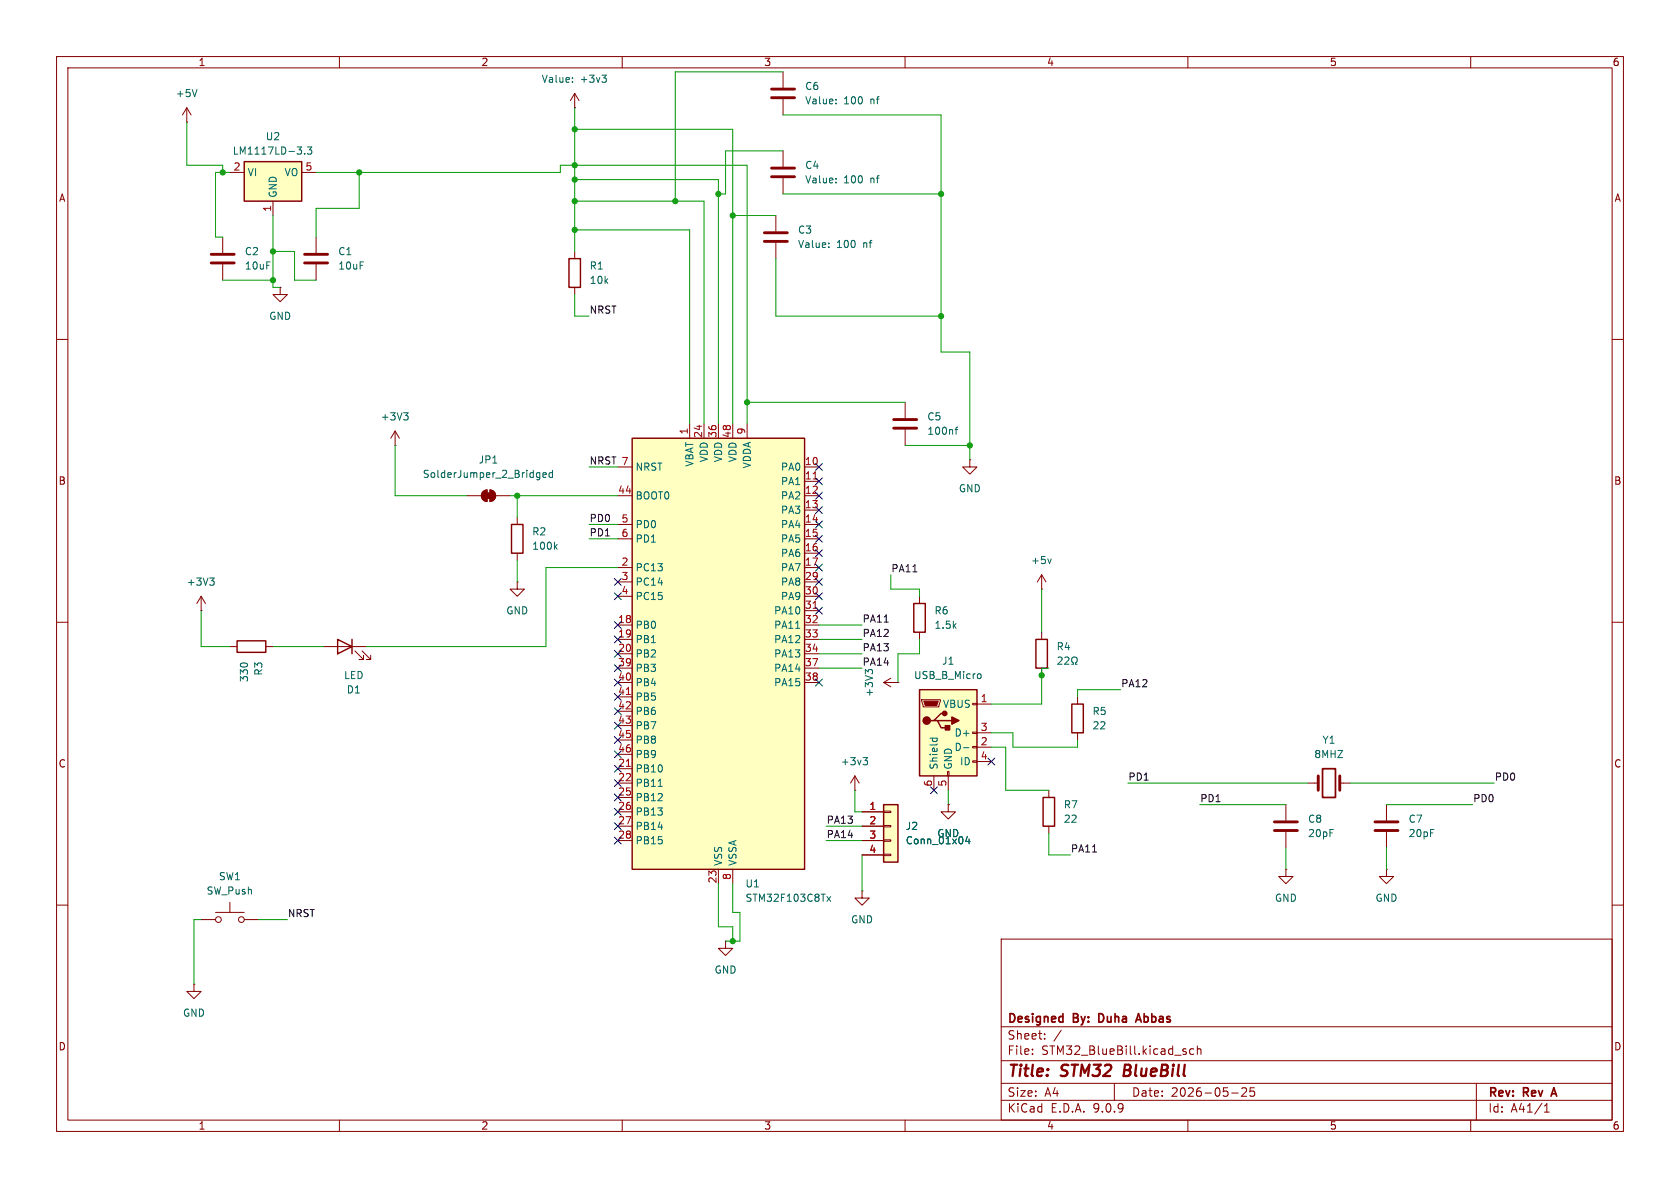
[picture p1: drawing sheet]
<svg xmlns="http://www.w3.org/2000/svg" width="297mm" height="210mm" viewBox="0 0 297 210" stroke-linecap="round" stroke-linejoin="round" font-family="sans-serif">
<g fill="none" stroke="#840000" stroke-width=".18">
<path d="M10 10h277v190h-277zM12 12h273v186h-273zM33 19.1l-.7 1.2M33 19.1l.8 1.2M33 19.1v2.5M60 10v2M101.6 19.1h.1M101.6 16.5l-.8 1.3M101.6 16.5l.8 1.3M101.6 16.5v2.6M110 10v2M138.4 12.7v2.8"/>
<path d="M138.4 17.5v2.8M160 10v2M210 10v2M260 10v2M33 21.6h.1M137.2 38.1v2.8M138.4 26.7v2.8M138.4 31.5v2.8M39.4 41.9v2.8M39.4 46.7v2.8M101.6 44.5v1.2M101.6 50.8v1.3"/>
<path d="M137.2 42.9v2.8M10 60h2M69.8 78.7h.1M69.8 76.2l-.7 1.3M69.8 76.2l.8 1.3M69.8 76.2v2.5M160 71.1v2.8M160 75.9v2.8M285 60h2M82.5 87.6h2.6M85.4 86.9l.7-.3v2a1.02 1.02 0 0 1-.9-.6 1.02 1.02 0 0 1 .2-1.1zM86.6 86.6a1.02 1.02 0 0 1 1 1 1.02 1.02 0 0 1-1 1z"/>
<path d="M87.6 87.6h2.6M91.4 91.4v1.3M91.4 97.8v1.3M10 110h2M35.6 108h.1M35.6 105.4l-.8 1.3M35.6 105.4l.7 1.3M35.6 105.4v2.6M40.6 114.3h1.3M47 114.3h1.3M57.1 114.3h7.7M62.7 115.1l1.6 1.5h-.8h.8v-.8"/>
<path d="M64 115.1l1.5 1.5h-.7h.7v-.8M184.1 104.1h.1M184.1 101.6l-.7 1.3M184.1 101.6l.8 1.3M184.1 101.6v2.5M285 110h2M185.4 139.7v1.3M190.5 123.2v1.3M190.5 129.5v1.3M40.6 159.5v1.8M185.4 146.1v1.2M227.3 142.2v2.8"/>
<path d="M227.3 147.1v2.8M245.1 142.2v2.8M245.1 147.1v2.8M10 160h2M34.3 174v1.3h1.3l-1.3 1.2-1.3-1.2h1.3M34.3 174h.1M35.6 162.6h2.5M38.1 161.3h5.1M43.2 162.6h2.5M177 166h108v32h-108zM285 160h2M60 198v2"/>
<path d="M110 198v2M160 198v2M177 194.5h108M177 191.5h108M177 187.5h108M177 181.5h108M182.5 186.3v.1M182.5 185.5v.1M184.7 183.6v.1M184.7 182.8v.1M187.6 182.1l-1.3 2M197 191.5v3"/>
<path d="M209.3 185.9l.4 .1v.2l-.2 .2h-.3M209.3 185.4l.4 .1M210 198v2M211 185.5l-.4-.1-.3 .3v.4l.2 .2h.5M211.7 185.5l.2-.1 .3 .1 .1 .9M211.7 184.9v1.5M217.7 193.2h1.2M219.5 192.4l.6-.1 .2 .1 .1 .3-.9 1.1h.9M221.7 192.3h-.7v.7l.2-.1h.5l.1 .3-.1 .5-.2 .1-.5-.1M260 198v2M261 191.5v6.5M273 196.6h.9"/>
<path d="M273 195.5l.5-.4v1.5"/>
<circle cx="38.6" cy="162.6" r=".51"/>
<circle cx="42.7" cy="162.6" r=".51"/>
</g>
<path d="M194.6 179.2h-.3v1.5h.3M200.8 180.7l.5-1.5 .5 1.5M200.9 180.3h.7M274.3 193.4h.8M274.7 192.3l-.5 1.5" fill="none" stroke="#840000" stroke-width=".3"/>
<path d="M198.9 188.2l-.3 2h.8" fill="none" stroke="#840000" stroke-width=".4"/>
<g fill="none" stroke="#006464" stroke-width=".18">
<path d="M34.8 15.8l-.4 1.3M101.2 14.4v.1M101.2 13.8v.1M106.4 13.3h.8l-.4 .5M107 13.8l.2 .2v.3l-.2 .2M147.8 17.6v.1M147.8 18.2v.2M147.8 32.2v.1M147.8 31.5v.2M146.5 43.6v.2M146.5 43v.1M71.4 73h.7l-.4 .5"/>
<path d="M71.9 73.5l.2 .2v.3l-.2 .2M168.8 75.9h.5M169.3 75.5l-.3 .2v1.1M95.1 83.6h.3M95.4 83.6v1l-.2 .2M95.4 84.3l-.3 .1M96 84l.6-.1-.1-.3h-.3l-.2 .1v.6h.5M97.7 83.6h-.4l-.2 .2 .1 .5h.5M97.7 83.1v1.3M98.1 96.6l.4 .5M98.5 96.3l-.5 .4M185.8 98.8l-.3 .8"/>
<path d="M37.1 102.2h.8l-.5 .5M37.6 102.7l.3 .2v.3l-.3 .2"/>
</g>
<g fill="none" stroke="#840000" stroke-width=".51">
<path d="M136.4 15.7h4.1M136.4 17.3h4.1M136.4 29.7h4.1M136.4 31.2h4.1M37.3 45h4.1M37.3 46.5h4.1M135.1 41.1h4.1M135.1 42.7h4.1M158 74.2h4.1M158 75.7h4.1M225.3 145.3h4.1M225.3 146.8h4.1"/>
<path d="M243.1 145.3h4M243.1 146.8h4"/>
</g>
<path d="M100.6 45.7h2v5.1h-2zM90.4 92.7h2.1v5.1h-2.1zM41.9 113.3h5.1v2h-5.1zM59.7 113l2.5 1.3-2.5 1.3zM62.2 113v2.6M189.5 124.5h2v5h-2zM184.4 141h2v5.1h-2z" fill="none" stroke="#840000" stroke-width=".25"/>
<g fill="#840000" stroke="#840000" stroke-width=".18">
<path d="M85.9 87.1h1v1h-1z"/>
<path d="M85.4 86.9l.7-.3v2a1.02 1.02 0 0 1-.9-.6 1.02 1.02 0 0 1 .2-1.1z"/>
<path d="M86.6 86.6a1.02 1.02 0 0 1 1 1 1.02 1.02 0 0 1-1 1z"/>
</g>
<path d="M43.2 28.6h10.1v7h-10.1z" fill="#ffffc2"/>
<path d="M43.2 28.6h10.1v7h-10.1z" fill="none" stroke="#840000" stroke-width=".25"/>
<path d="M40.6 30.5h2.6M48.3 35.6v2.5M53.3 30.5h2.6M231.1 138.4h1.9M236.9 138.4h1.9" fill="none" stroke="#840000" stroke-width=".18"/>
<path d="M53.9 27.1v.1M54.3 26h.8l-.4 .5 .4 .1v.5l-.2 .1-.6-.1" fill="none" stroke="#006464" stroke-width=".18"/>
<path d="M233 137.2v2.5M236.9 137.2v2.5" fill="none" stroke="#840000" stroke-width=".51"/>
<path d="M233.8 135.9h2.3v5.1h-2.3z" fill="none" stroke="#840000" stroke-width=".3"/>
<path d="M111.8 77.5h30.4v76.2h-30.4z" fill="#ffffc2"/>
<path d="M111.8 77.5h30.4v76.2h-30.4zM161.5 106.7h2.1v5.1h-2.1zM183.1 113h2.1v5.1h-2.1z" fill="none" stroke="#840000" stroke-width=".25"/>
<g fill="none" stroke="#840000" stroke-width=".18">
<path d="M121.9 74.9v2.6M124.5 74.9v2.6M127 74.9v2.6M129.5 74.9v2.6M132.1 74.9v2.6M109.2 82.6h2.6M109.2 87.6h2.6M109.2 92.7h2.6M109.2 95.3h2.6M142.2 82.6h2.6M142.2 87.6h2.6M142.2 92.7h2.6"/>
<path d="M142.2 95.3h2.6M142.2 85.1h2.6M142.2 90.2h2.6M142.2 97.8h2.6M91.4 102.9v1.2h1.3l-1.3 1.3-1.2-1.3h1.2M91.4 102.9h.1M109.2 100.3h2.6M109.2 102.9h2.6M109.2 105.4h2.6M109.2 110.5h2.6M109.2 113h2.6M109.2 115.6h2.6"/>
<path d="M109.2 118.1h2.6M142.2 100.3h2.6M142.2 102.9h2.6M142.2 105.4h2.6M142.2 110.5h2.6M142.2 113h2.6M142.2 115.6h2.6M142.2 118.1h2.6M142.2 108h2.6M157.5 119.9l-1.3 .8M162.6 105.4v1.3M162.6 111.8v1.2"/>
<path d="M184.1 111.8v1.2M184.1 118.1v1.3M109.2 120.7h2.6M109.2 123.2h2.6M109.2 125.7h2.6M109.2 128.3h2.6M109.2 130.8h2.6M109.2 133.4h2.6M109.2 135.9h2.6M109.2 138.4h2.6M142.2 120.7h2.6M151.1 139.7h.1"/>
<path d="M151.1 137.2l-.7 1.2M151.1 137.2l.8 1.2M151.1 137.2v2.5M156.2 120.7h2.5M156.2 120.7l1.3 .7M158.7 120.7h.1M109.2 141h2.6M109.2 143.5h2.6M109.2 146.1h2.6M109.2 148.6h2.6M127 153.7v2.5M129.5 153.7v2.5"/>
<path d="M227.3 153.7v1.2h1.3l-1.3 1.3-1.2-1.3h1.2M227.3 153.7h.1M245.1 153.7v1.2h1.3l-1.3 1.3-1.3-1.3h1.3M245.1 153.7h.1"/>
</g>
<path d="M143.8 84.7h.7M143.8 107.5h.7M110.7 122.8h.8M110.7 135.5h.8" fill="none" stroke="#a90000" stroke-width=".18"/>
<path d="M140.7 111.1h.7M153.5 118.8l-.5-.4v.7M153.7 118.4l-.2 .2M154 118.4l.2 .2M187 116.3l.5-.2 .3 .4-.8 .9h.8M188.3 116.3l.4-.2 .3 .4-.8 .9h.8M189.5 117.4h.3v-.2a.54 .54 0 0 1-.3-.8 .54 .54 0 0 1 .7-.2 .58 .58 0 0 1-.1 1v.2h.3M116.4 139h.7M152.6 133.9h.8l-.5 .5 .4 .1 .1 .5-.3 .2h-.3M146.2 158.5l.7 .8M146.9 158.5l-.7 .8" fill="none" stroke="#006464" stroke-width=".18"/>
<path d="M162.6 121.9h10.1v15.3h-10.1z" fill="#ffffc2"/>
<path d="M162.6 121.9h10.1v15.3h-10.1zM165.1 127.4h.6l.7 1.3h1.2M165.7 127.4h2.6M167 126.1h-.6l-1.3 1.3h-.6" fill="none" stroke="#840000" stroke-width=".25"/>
<g fill="none" stroke="#840000" stroke-width=".18">
<path d="M162.9 123.7h3.3v.3l-.2 1h-2.8zM165.1 137.2v2.5M167.5 136.4h.3v.8h-.3zM167.6 137.2v2.5M172 124.3h.7v.3h-.7zM172 129.4h.7v.3h-.7zM172 132h.7v.2h-.7zM172 134.5h.7v.2h-.7zM172.7 124.5h2.6M172.7 129.5h2.6M172.7 132.1h2.6M172.7 134.6h2.6"/>
<path d="M152.4 157.5v1.3h1.3l-1.3 1.2-1.3-1.2h1.3M152.4 157.5h.1M128.3 166.4v1.2h1.2l-1.2 1.3-1.3-1.3h1.3M128.3 166.4h.1"/>
</g>
<path d="M163.3 124h2.6l-.3 .7h-2z" fill="#840000" stroke="#840000" stroke-width=".18"/>
<g fill="#840000" stroke="#840000" stroke-width=".25">
<path d="M167.1 128.3h.8v.7h-.8z"/>
<path d="M168.3 126.7l1.2 .7-1.2 .6z"/>
<circle cx="163.8" cy="127.4" r=".63"/>
<circle cx="167" cy="126.1" r=".38"/>
</g>
<path d="M173 119.1l.3 .1 .1 .2v.4l-.4 .2M164.4 130.5h1.3M164.9 130.5l-.1 .3M165.6 130.5l.1 .3M170.3 132.2h1" fill="none" stroke="#006464" stroke-width=".18"/>
<path d="M156.2 142.2h2.5v10.2h-2.5z" fill="#ffffc2"/>
<path d="M156.2 142.2h2.5v10.2h-2.5z" fill="none" stroke="#840000" stroke-width=".25"/>
<g fill="none" stroke="#840000" stroke-width=".18">
<path d="M49.5 50.8v1.3h1.3l-1.3 1.2-1.2-1.2h1.2M49.5 50.8h.1M55.9 41.9v2.8M55.9 46.7v2.8M171.4 81.3v1.3h1.3l-1.3 1.2-1.2-1.2h1.2M171.4 81.3h.1M152.4 143.5h3.8M152.4 146.1h3.8M152.4 148.6h3.8M152.4 151.1h3.8M156.2 143.4h1.3v.2h-1.3zM156.2 145.9h1.3v.3h-1.3z"/>
<path d="M156.2 148.5h1.3v.2h-1.3zM156.2 151h1.3v.3h-1.3zM167.6 142.2v1.3h1.3l-1.3 1.3-1.2-1.3h1.2M167.6 142.2h.1"/>
</g>
<path d="M171 147.8l-.3 .9h.8M171.3 148.3v.9" fill="none" stroke="#006464" stroke-width=".18"/>
<path d="M53.8 45h4.1M53.8 46.5h4.1" fill="none" stroke="#840000" stroke-width=".51"/>
<path d="M156.3 110h.7M161.4 101.1h.7M193.1 150.6h.8" fill="none" stroke="#0f0f0f" stroke-width=".18"/>
<g fill="none" stroke="#009600" stroke-width=".18">
<path d="M101.6 19.1v25.4M138.4 12.7h-19v22.9M33 21.6v7.6h6.4v1.3M40.6 30.5h-2.5v11.4h1.3M48.3 38.1v12.7h1.2M55.9 30.5h43.2v-1.3h33v45.7M63.5 30.5v6.3h-7.6v5.1M101.6 35.6h22.9v39.3M101.6 22.9h27.9v52M101.6 31.8h25.4v43.1M129.5 38.1h7.7M138.4 20.3h28v41.9h5v19.1"/>
<path d="M138.4 26.7h-10.1v7.6h-1.3M138.4 34.3h28M39.4 49.5h8.9M48.3 44.5h3.8v5h3.8M101.6 52.1v3.8h2.5M101.6 40.6h20.3v34.3M137.2 45.7v10.2h29.2M69.8 78.7v8.9h12.7M132.1 71.1h27.9M160 78.7h11.4M90.2 87.6h19M91.4 87.6v3.8"/>
<path d="M91.4 99.1v3.8M104.1 82.6h5.1M104.1 95.3h5.1M104.1 92.7h5.1M35.6 108v6.3h5M48.3 114.3h8.8M109.2 100.3h-12.7v14h-31.7M144.8 118.1h7.6M144.8 115.6h7.6M144.8 113h7.6M144.8 110.5h7.6M157.5 101.6v2.5h5.1v1.3"/>
<path d="M162.6 113v2.6h-3.9v5.1M184.1 104.1v7.7M185.4 118.1h-1.3v6.4h-8.8M151.1 139.7v3.8h1.3M167.6 139.7v2.5M175.3 132.1h2.5v7.6h7.6M175.3 129.5h3.8v2.6h11.4v-1.3M198.1 121.9h-7.6v1.3M199.4 138.4h31.7M238.8 138.4h25.4M127 156.2v7.6h2.5v2.6M129.5 156.2v5.1h1.3v5.1h-2.5"/>
<path d="M146 146.1h6.4M146 148.6h6.4M152.4 151.1v6.4M185.4 147.3v3.8h3.8M212.1 142.2h15.2M227.3 149.9v3.8M245.1 142.2h15.2M245.1 149.9v3.8M35.6 162.6h-1.3v11.4M45.7 162.6h5.1"/>
</g>
<g fill="none" stroke="#000084" stroke-width=".18">
<path d="M144.2 99.7l1.2 1.2M144.2 97.2l1.2 1.2M144.2 94.6l1.2 1.3M144.2 87l1.2 1.2M144.2 81.9l1.2 1.3M144.2 92.1l1.2 1.2M144.2 89.6l1.2 1.2M144.2 84.5l1.2 1.2M145.4 99.7l-1.2 1.2M145.4 97.2l-1.2 1.2M145.4 94.6l-1.2 1.3M145.4 87l-1.2 1.2"/>
<path d="M145.4 81.9l-1.2 1.3M145.4 92.1l-1.2 1.2M145.4 89.6l-1.2 1.2M145.4 84.5l-1.2 1.2M108.6 112.4l1.2 1.2M108.6 115l1.2 1.2M108.6 117.5l1.2 1.2M108.6 104.8l1.2 1.2M108.6 102.3l1.2 1.2M108.6 109.9l1.2 1.2M109.8 117.5l-1.2 1.2M109.8 112.4l-1.2 1.2"/>
<path d="M109.8 115l-1.2 1.2M109.8 104.8l-1.2 1.2M109.8 102.3l-1.2 1.2M109.8 109.9l-1.2 1.2M144.2 107.3l1.2 1.3M144.2 102.3l1.2 1.2M144.2 104.8l1.2 1.2M145.4 107.3l-1.2 1.3M145.4 102.3l-1.2 1.2M145.4 104.8l-1.2 1.2M108.6 137.8l1.2 1.2M108.6 130.2l1.2 1.2"/>
<path d="M108.6 127.7l1.2 1.2M108.6 122.6l1.2 1.2M108.6 120l1.2 1.3M108.6 132.7l1.2 1.3M108.6 125.1l1.2 1.2M108.6 135.3l1.2 1.2M109.8 137.8l-1.2 1.2M109.8 132.7l-1.2 1.3M109.8 130.2l-1.2 1.2M109.8 127.7l-1.2 1.2M109.8 125.1l-1.2 1.2M109.8 122.6l-1.2 1.2"/>
<path d="M109.8 120l-1.2 1.3M109.8 135.3l-1.2 1.2M144.2 120l1.2 1.3M145.4 120l-1.2 1.3M164.5 139.1l1.2 1.2M165.7 139.1l-1.2 1.2M174.7 134l1.2 1.2M175.9 134l-1.2 1.2M108.6 148l1.2 1.2M108.6 140.4l1.2 1.2M108.6 142.9l1.2 1.2M108.6 145.4l1.2 1.3"/>
<path d="M109.8 148l-1.2 1.2M109.8 140.4l-1.2 1.2M109.8 142.9l-1.2 1.2M109.8 145.4l-1.2 1.3"/>
</g>
<g fill="#009600" stroke="#009600" stroke-width=".18">
<circle cx="101.6" cy="29.2" r=".46"/>
<circle cx="101.6" cy="22.9" r=".46"/>
<circle cx="101.6" cy="31.8" r=".46"/>
<circle cx="63.5" cy="30.5" r=".46"/>
<circle cx="119.4" cy="35.6" r=".46"/>
<circle cx="101.6" cy="40.6" r=".46"/>
<circle cx="184.1" cy="119.4" r=".46"/>
<circle cx="91.4" cy="87.6" r=".46"/>
<circle cx="39.4" cy="30.5" r=".46"/>
<circle cx="48.3" cy="49.5" r=".46"/>
<circle cx="48.3" cy="44.5" r=".46"/>
<circle cx="132.1" cy="71.1" r=".46"/>
<circle cx="171.4" cy="78.7" r=".46"/>
<circle cx="129.5" cy="38.1" r=".46"/>
<circle cx="166.4" cy="34.3" r=".46"/>
<circle cx="127" cy="34.3" r=".46"/>
<circle cx="101.6" cy="35.6" r=".46"/>
<circle cx="166.4" cy="55.9" r=".46"/>
<circle cx="129.5" cy="166.4" r=".46"/>
</g>
<g font-size="2.8" fill="#840000">
<text x="178" y="190.9">Title:</text>
<text x="187.7" y="190.9">STM32</text>
<text x="199.5" y="190.9">BlueBill</text>
</g>
<g font-size="2.1" fill="#840000">
<text x="178" y="184">Sheet:</text>
<text x="178" y="181.2">Designed</text>
<text x="189.8" y="181.2">By:</text>
<text x="194.9" y="181.2">Duha</text>
<text x="202.2" y="181.2">Abbas</text>
<text x="178" y="186.7">File:</text>
<text x="184.1" y="186.7">STM32_BlueBill.kicad_sch</text>
<text x="178" y="196.9">KiCad</text>
<text x="178" y="194.1">Size:</text>
<text x="184.7" y="194.1">A4</text>
<text x="185.7" y="196.9">E.D.A.</text>
<text x="193.3" y="196.9">9.0.9</text>
<text x="200" y="194.1">Date:</text>
<text x="207" y="194.1">2026-05-25</text>
<text x="263" y="194.3">Rev:</text>
<text x="263" y="196.9">Id:</text>
<text x="267.1" y="196.9">A41/1</text>
<text x="269.4" y="194.3">Rev</text>
<text x="275.1" y="194.3">A</text>
</g>
<g font-size="1.8" fill="#840000">
<text x="35" y="11.9">1</text>
<text x="85" y="11.9">2</text>
<text x="135" y="11.9">3</text>
<text x="185" y="11.9">4</text>
<text x="235" y="11.9">5</text>
<text x="285" y="11.9">6</text>
<text x="10.3" y="35.9">A</text>
<text x="285.3" y="35.9">A</text>
<text x="10.3" y="85.9">B</text>
<text x="285.3" y="85.9">B</text>
<text x="10.3" y="135.9">C</text>
<text x="285.3" y="135.9">C</text>
<text x="10.3" y="185.9">D</text>
<text x="285.3" y="185.9">D</text>
<text x="35" y="199.9">1</text>
<text x="85" y="199.9">2</text>
<text x="135" y="199.9">3</text>
<text x="185" y="199.9">4</text>
<text x="235" y="199.9">5</text>
<text x="285" y="199.9">6</text>
</g>
<g font-size="1.8" fill="#006464">
<text x="31" y="17.4">+5V</text>
<text x="95.7" y="14.8">Value:</text>
<text x="102.6" y="14.8">+3v3</text>
<text x="142.2" y="16.1">C6</text>
<text x="142.2" y="18.6">Value:</text>
<text x="149.2" y="18.6">100</text>
<text x="154" y="18.6">nf</text>
<text x="41.1" y="27.5">LM1117LD-3.3</text>
<text x="46.9" y="25">U2</text>
<text x="43.7" y="31.3">VI</text>
<text x="49.1" y="35.1" transform="rotate(-90 49.1 35.1)">GND</text>
<text x="50.2" y="31.3">VO</text>
<text x="142.2" y="30.1">C4</text>
<text x="142.2" y="32.6">Value:</text>
<text x="149.2" y="32.6">100</text>
<text x="154" y="32.6">nf</text>
<text x="141" y="41.5">C3</text>
<text x="43.2" y="45.3">C2</text>
<text x="43.2" y="47.9">10uF</text>
<text x="59.7" y="45.3">C1</text>
<text x="59.7" y="47.9">10uF</text>
<text x="104.1" y="47.9">R1</text>
<text x="141" y="44">Value:</text>
<text x="147.9" y="44">100</text>
<text x="152.7" y="44">nf</text>
<text x="104.1" y="50.4">10k</text>
<text x="47.5" y="56.7">GND</text>
<text x="67.2" y="74.5">+3V3</text>
<text x="163.8" y="74.5">C5</text>
<text x="163.8" y="77.1">100nf</text>
<text x="84.5" y="82.1">JP1</text>
<text x="112.3" y="83.4">NRST</text>
<text x="122.8" y="82.6" transform="rotate(-90 122.8 82.6)">VBAT</text>
<text x="125.3" y="81.8" transform="rotate(-90 125.3 81.8)">VDD</text>
<text x="127.9" y="81.8" transform="rotate(-90 127.9 81.8)">VDD</text>
<text x="130.4" y="81.8" transform="rotate(-90 130.4 81.8)">VDD</text>
<text x="132.9" y="82.9" transform="rotate(-90 132.9 82.9)">VDDA</text>
<text x="138" y="83.4">PA0</text>
<text x="74.6" y="84.7">SolderJumper_2_Bridged</text>
<text x="112.3" y="88.5">BOOT0</text>
<text x="138" y="86">PA1</text>
<text x="138" y="88.5">PA2</text>
<text x="169.4" y="87.2">GND</text>
<text x="94" y="94.8">R2</text>
<text x="112.3" y="93.6">PD0</text>
<text x="138" y="91">PA3</text>
<text x="138" y="93.6">PA4</text>
<text x="94" y="97.4">100k</text>
<text x="112.3" y="96.1">PD1</text>
<text x="112.3" y="101.2">PC13</text>
<text x="138" y="96.1">PA5</text>
<text x="138" y="98.7">PA6</text>
<text x="138" y="101.2">PA7</text>
<text x="182.2" y="99.9">+5v</text>
<text x="32.9" y="103.7">+3V3</text>
<text x="112.3" y="103.7">PC14</text>
<text x="112.3" y="106.3">PC15</text>
<text x="138" y="103.7">PA8</text>
<text x="138" y="106.3">PA9</text>
<text x="89.4" y="108.8">GND</text>
<text x="112.3" y="111.4">PB0</text>
<text x="112.3" y="113.9">PB1</text>
<text x="136.8" y="108.8">PA10</text>
<text x="136.8" y="111.4">PA11</text>
<text x="136.8" y="113.9">PA12</text>
<text x="165.1" y="108.8">R6</text>
<text x="165.1" y="111.4">1.5k</text>
<text x="46.6" y="119.5" transform="rotate(-90 46.6 119.5)">R3</text>
<text x="112.3" y="116.4">PB2</text>
<text x="112.3" y="119">PB3</text>
<text x="136.8" y="116.4">PA13</text>
<text x="136.8" y="119">PA14</text>
<text x="166.4" y="117.7">J1</text>
<text x="186.7" y="115.2">R4</text>
<text x="44" y="120.7" transform="rotate(-90 44 120.7)">330</text>
<text x="60.7" y="120.2">LED</text>
<text x="61.2" y="122.8">D1</text>
<text x="112.3" y="121.5">PB4</text>
<text x="112.3" y="124.1">PB5</text>
<text x="136.8" y="121.5">PA15</text>
<text x="154.5" y="123.3" transform="rotate(-90 154.5 123.3)">+3V3</text>
<text x="161.5" y="120.2">USB_B_Micro</text>
<text x="166.6" y="125.3">VBUS</text>
<text x="112.3" y="126.6">PB6</text>
<text x="112.3" y="129.1">PB7</text>
<text x="112.3" y="131.7">PB8</text>
<text x="168.7" y="130.4">D+</text>
<text x="193" y="126.6">R5</text>
<text x="193" y="129.1">22</text>
<text x="233.7" y="131.7">Y1</text>
<text x="112.3" y="134.2">PB9</text>
<text x="112.3" y="136.8">PB10</text>
<text x="148.5" y="135.5">+3v3</text>
<text x="166" y="136.1" transform="rotate(-90 166 136.1)">Shield</text>
<text x="168.5" y="136.1" transform="rotate(-90 168.5 136.1)">GND</text>
<text x="168.7" y="132.9">D-</text>
<text x="169.6" y="135.5">ID</text>
<text x="232.2" y="134.2">8MHZ</text>
<text x="112.3" y="139.3">PB11</text>
<text x="112.3" y="141.8">PB12</text>
<text x="188" y="143.1">R7</text>
<text x="112.3" y="144.4">PB13</text>
<text x="112.3" y="146.9">PB14</text>
<text x="112.3" y="149.5">PB15</text>
<text x="160" y="146.9">J2</text>
<text x="160" y="149.5">Conn_01x04</text>
<text x="165.6" y="148.2">GND</text>
<text x="188" y="145.6">22</text>
<text x="231.1" y="145.6">C8</text>
<text x="231.1" y="148.2">20pF</text>
<text x="248.9" y="145.6">C7</text>
<text x="248.9" y="148.2">20pF</text>
<text x="38.6" y="155.8">SW1</text>
<text x="127.9" y="153.2" transform="rotate(-90 127.9 153.2)">VSS</text>
<text x="130.4" y="153.2" transform="rotate(-90 130.4 153.2)">VSSA</text>
<text x="36.4" y="158.3">SW_Push</text>
<text x="131.7" y="157.1">U1</text>
<text x="131.7" y="159.6">STM32F103C8Tx</text>
<text x="225.3" y="159.6">GND</text>
<text x="243.1" y="159.6">GND</text>
<text x="150.4" y="163.4">GND</text>
<text x="126.2" y="172.3">GND</text>
<text x="32.3" y="179.9">GND</text>
</g>
<g font-size="1.8" fill="#a90000">
<text x="41.2" y="30.2">2</text>
<text x="53.9" y="30.2">5</text>
<text x="48" y="37.5" transform="rotate(-90 48 37.5)">1</text>
<text x="121.7" y="76.9" transform="rotate(-90 121.7 76.9)">1</text>
<text x="124.2" y="77.5" transform="rotate(-90 124.2 77.5)">24</text>
<text x="126.7" y="77.5" transform="rotate(-90 126.7 77.5)">36</text>
<text x="129.3" y="77.5" transform="rotate(-90 129.3 77.5)">48</text>
<text x="131.8" y="76.9" transform="rotate(-90 131.8 76.9)">9</text>
<text x="142.2" y="82.3">10</text>
<text x="109.2" y="87.4">44</text>
<text x="142.2" y="84.8">11</text>
<text x="142.2" y="87.4">12</text>
<text x="142.2" y="89.9">13</text>
<text x="109.8" y="92.5">5</text>
<text x="109.8" y="95">6</text>
<text x="142.2" y="92.5">14</text>
<text x="142.2" y="95">15</text>
<text x="109.8" y="100.1">2</text>
<text x="142.2" y="97.5">16</text>
<text x="142.2" y="100.1">17</text>
<text x="109.8" y="102.6">3</text>
<text x="109.8" y="105.2">4</text>
<text x="142.2" y="102.6">29</text>
<text x="142.2" y="105.2">30</text>
<text x="142.2" y="107.7">31</text>
<text x="109.2" y="110.2">18</text>
<text x="109.2" y="112.8">19</text>
<text x="142.2" y="110.2">32</text>
<text x="142.2" y="112.8">33</text>
<text x="109.2" y="115.3">20</text>
<text x="109.2" y="117.9">39</text>
<text x="142.2" y="115.3">34</text>
<text x="142.2" y="117.9">37</text>
<text x="109.2" y="120.4">40</text>
<text x="109.2" y="122.9">41</text>
<text x="109.2" y="125.5">42</text>
<text x="142.2" y="120.4">38</text>
<text x="173.3" y="124.2">1</text>
<text x="109.2" y="128">43</text>
<text x="109.2" y="130.6">45</text>
<text x="173.3" y="129.3">3</text>
<text x="173.3" y="131.8">2</text>
<text x="109.2" y="133.1">46</text>
<text x="109.2" y="135.6">21</text>
<text x="173.3" y="134.4">4</text>
<text x="109.2" y="138.2">22</text>
<text x="109.2" y="140.7">25</text>
<text x="109.2" y="143.3">26</text>
<text x="153.6" y="143.3">1</text>
<text x="164.8" y="139.1" transform="rotate(-90 164.8 139.1)">6</text>
<text x="167.4" y="139.1" transform="rotate(-90 167.4 139.1)">5</text>
<text x="109.2" y="145.8">27</text>
<text x="109.2" y="148.3">28</text>
<text x="153.6" y="145.8">2</text>
<text x="153.6" y="148.3">3</text>
<text x="129.3" y="155.6" transform="rotate(-90 129.3 155.6)">8</text>
<text x="153.6" y="150.9">4</text>
<text x="126.7" y="156.3" transform="rotate(-90 126.7 156.3)">23</text>
</g>
<g font-size="1.8" fill="#0f0f0f">
<text x="104.1" y="55.5">NRST</text>
<text x="104.1" y="82.2">NRST 7</text>
<text x="104.1" y="94.9">PD1</text>
<text x="104.1" y="92.4">PD0</text>
<text x="157.5" y="101.3">PA11</text>
<text x="152.4" y="112.7">PA12</text>
<text x="152.4" y="110.1">PA11</text>
<text x="152.4" y="115.2">PA13</text>
<text x="152.4" y="117.8">PA14</text>
<text x="198.1" y="121.6">PA12</text>
<text x="199.4" y="138.1">PD1</text>
<text x="212.1" y="141.9">PD1</text>
<text x="260.3" y="141.9">PD0</text>
<text x="264.2" y="138.1">PD0</text>
<text x="146" y="145.7">PA13</text>
<text x="146" y="148.2">PA14</text>
<text x="189.2" y="150.8">PA11</text>
<text x="50.8" y="162.2">NRST</text>
</g>
</svg>
